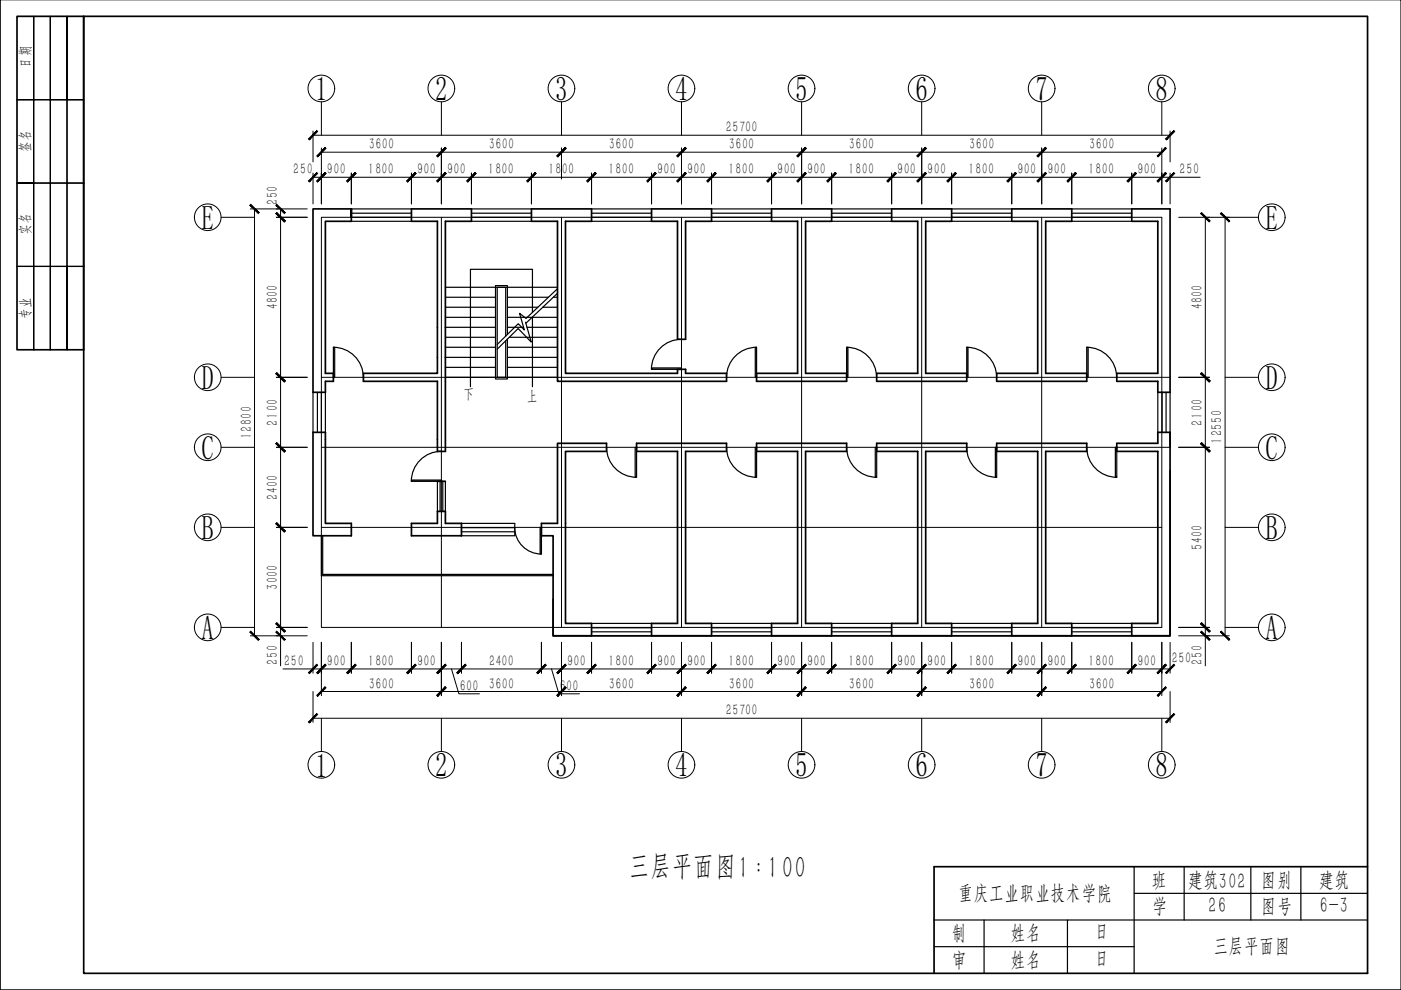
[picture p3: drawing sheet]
<svg xmlns="http://www.w3.org/2000/svg" width="297mm" height="210mm" viewBox="0 0 297 210" stroke-linecap="round" stroke-linejoin="round" font-family="sans-serif">
<path d="M68.1 46.1h178.2v86.9h-178.2zM93.6 46.1v86.9M119 46.1v86.9M144.5 46.1v86.9M170 46.1v86.9M195.4 46.1v86.9M220.9 46.1v86.9M68.1 94.8h180M68.1 80h37M107.6 80h140.5M68.1 111.8h178.2" fill="none" stroke="#000" stroke-width=".21"/>
<g fill="none" stroke="#000" stroke-width=".36">
<path d="M74.5 44.3h-8.1v38.9h2.6v-2.4h1.7v-1.6h-1.7v-32.3h5.5v-2.6v1.8M87.2 44.3h12.8v2.6h-5.6v48.8h-1.7v-14.9h-15.6v-1.6h15.6v-32.3h-5.5zM112.7 44.3h12.7v2.6h-5.5v32.3h23.7v-.9h1.8v.9h8.6v1.6h-35.8v-33.9h-5.5zM138.1 44.3h12.8v2.6h-5.5v25h-1.8v-25h-5.5zM163.6 44.3h12.7v2.6h-5.5v32.3h8.7v1.6h-19.1v-1.6h8.7v-32.3h-5.5zM189 44.3h12.8v2.6h-5.5v32.3h8.7v1.6h-19.1v-1.6h8.7v-32.3h-5.6zM214.5 44.3h12.7v2.6h-5.5v32.3h8.7v1.6h-19.1v-1.6h8.7v-32.3h-5.5zM240 44.3h8.1v38.9h-2.6v-2.4h-8.7v-1.6h8.7v-32.3h-5.5zM66.4 91.7h2.6v19.3h5.5v2.6h-8.1zM118.2 94h10.4v1.7h-8.7v36.5h5.5v2.6h-8.1v-21.2h-2.5v-2.6h3.4zM135 94h19v1.7h-8.6v36.5h5.5v2.6h-12.8v-2.6h5.5v-36.5h-8.6zM160.4 94h19.1v1.7h-8.7v36.5h5.5v2.6h-12.7v-2.6h5.5v-36.5h-8.7z"/>
<path d="M185.9 94h19.1v1.7h-8.7v36.5h5.5v2.6h-12.8v-2.6h5.6v-36.5h-8.7zM211.3 94h19.1v1.7h-8.7v36.5h5.5v2.6h-12.7v-2.6h5.5v-36.5h-8.7zM248.1 91.7v43.1h-8.1v-2.6h5.5v-36.5h-8.7v-1.7h8.7v-2.3h2.6v3.1M248.1 99.8v35h-130.8v-7.8M87.2 111h5.5v-2.6h1.7v2.6h3.4v2.6h-10.6zM92.7 102.1h1.7"/>
</g>
<g fill="none" stroke="#000" stroke-width=".25">
<path d="M74.5 44.3h12.7M74.5 45.2h12.7M74.5 46.1h12.7M74.5 46.9h12.7M100 44.3h12.7M100 45.2h12.7M100 46.1h12.7M100 46.9h12.7M125.4 44.3h12.7M125.4 45.2h12.7M125.4 46.1h12.7M125.4 46.9h12.7"/>
<path d="M150.9 44.3h12.7M150.9 45.2h12.7M150.9 46.1h12.7M150.9 46.9h12.7M176.3 44.3h12.7M176.3 45.2h12.7M176.3 46.1h12.7M176.3 46.9h12.7M201.8 44.3h12.7M201.8 45.2h12.7M201.8 46.1h12.7M201.8 46.9h12.7"/>
<path d="M227.2 44.3h12.8M227.2 45.2h12.8M227.2 46.1h12.8M227.2 46.9h12.8M70.7 73.6a6.4 6.4 0 0 1 6.3 6.4M70.7 73.6h.3v6.4h-.3zM138.1 78h6.4v.3h-6.4zM144.5 71.9a6.4 6.4 0 0 0-6.4 6.4M160.1 73.6h.3v6.4h-.3zM160.4 73.6a6.4 6.4 0 0 0-6.4 6.4M179.5 73.6a6.4 6.4 0 0 1 6.4 6.4M179.5 73.6h.3v6.4h-.3z"/>
<path d="M205 73.6a6.4 6.4 0 0 1 6.3 6.4M205 73.6h.2v6.4h-.2zM230.4 73.6a6.4 6.4 0 0 1 6.4 6.4M230.4 73.6h.3v6.4h-.3zM66.4 83.2v8.5M67.3 83.2v8.5M68.1 83.2v8.5M69 83.2v8.5M93.6 95.7a6.4 6.4 0 0 0-6.4 6.3M128.6 94.8a6.4 6.4 0 0 0 6.4 6.4M134.7 94.8h.3v6.4h-.3zM154 94.8a6.4 6.4 0 0 0 6.4 6.4"/>
<path d="M160.1 94.8h.3v6.4h-.3zM179.5 94.8a6.4 6.4 0 0 0 6.4 6.4M185.6 94.8h.3v6.4h-.3zM204.9 94.8a6.4 6.4 0 0 0 6.4 6.4M211 94.8h.3v6.4h-.3zM230.4 94.8a6.4 6.4 0 0 0 6.4 6.4M236.5 94.8h.3v6.4h-.3zM245.5 83.2v8.5M246.4 83.2v8.5M247.2 83.2v8.5M248.1 83.2v8.5M87.2 101.8h6.4v.3h-6.4z"/>
<path d="M92.7 102.1h1.7v6.3h-1.7zM93.3 102.1v6.3M93.9 102.1v6.3M97.8 111h11.3v2.6h-11.3M97.8 111.9h11.3M97.8 112.7h11.3M109.1 111.8a5.7 5.7 0 0 0 5.7 5.7M114.5 111.8h.3v5.7h-.3zM125.4 132.2h12.7M125.4 133.1h12.7M125.4 134h12.7M125.4 134.8h12.7"/>
<path d="M150.9 132.2h12.7M150.9 133.1h12.7M150.9 134h12.7M150.9 134.8h12.7M176.3 132.2h12.7M176.3 133.1h12.7M176.3 134h12.7M176.3 134.8h12.7M201.8 132.2h12.7M201.8 133.1h12.7M201.8 134h12.7M201.8 134.8h12.7"/>
<path d="M227.2 132.2h12.8M227.2 133.1h12.8M227.2 134h12.8M227.2 134.8h12.8"/>
</g>
<path d="M68.1 113.6v8.5h49.2M68.4 113.6v8.2h48.9" fill="none" stroke="#000" stroke-width=".25"/>
<g fill="none" stroke="#000" stroke-width=".21">
<path d="M66.4 37.6h188.1M66.4 27.8v6.5M66.4 36.7v6.5M66.4 28.7h181.7M68.1 21.6v7.1M68.1 31.4v11.8M68.1 32.3h178.2M74.5 36.7v6.5M87.2 36.7v6.5M93.6 21.6v7.1M93.6 31.4v11.8M100 36.7v6.5"/>
<path d="M112.7 36.7v6.5M119 21.6v7.1M119 31.4v6.5M125.4 36.7v6.5M138.1 36.7v6.5M144.5 21.6v7.1M144.5 31.4v11.8M150.9 36.7v6.5M163.6 36.7v6.5M170 21.6v7.1M170 31.4v11.8M176.3 36.7v6.5"/>
<path d="M189 36.7v6.5M195.4 21.6v7.1M195.4 31.4v11.8M201.8 36.7v6.5M214.5 36.7v6.5M220.9 21.6v7.1M220.9 31.4v11.8M227.2 36.7v6.5M240 36.7v6.5M246.3 21.6v7.1M246.3 31.4v11.8M248.1 27.8v6.5"/>
<path d="M248.1 36.7v6.5M46.9 46.1h7.1M53.1 44.3h12M54 44.3v90.5M58.6 46.1h6.5M59.5 44.3v96.9M249.9 46.1h16.9M255.6 46.1v95.1M259.7 46.1v88.7M46.9 94.8h7.1M46.9 80h7.1M58.6 94.8h6.5"/>
<path d="M58.6 80h6.5M249.9 94.8h6.5M249.9 80h6.5M259.7 94.8h7.1M259.7 80h7.1M46.9 111.8h7.1M58.6 111.8h6.5M259.7 111.8h7.1M46.9 133h7.1M53.1 134.8h12M58.6 133h6.5M66.4 136.2v6.5"/>
<path d="M68.1 136.2v11.3M74.5 136.2v6.5M87.2 136.2v6.5M93.6 136.2v11.3M97.8 136.2v6.5M114.8 136.2v6.5M119 136.2v11.3M125.4 136.2v6.5M138.1 136.2v6.5M144.5 136.2v11.3M150.9 136.2v6.5M163.6 136.2v6.5"/>
<path d="M170 136.2v11.3M176.3 136.2v6.5M189 136.2v6.5M195.4 136.2v11.3M201.8 136.2v6.5M214.5 136.2v6.5M220.9 136.2v11.3M227.2 136.2v6.5M240 136.2v6.5M246.3 136.2v11.3M248.1 136.2v6.5M249.9 134.8h10.7"/>
<path d="M249.9 133h6.5M259.7 133h7.1M60 141.8h188.1M66.4 146.6v6.6M66.4 152.3h181.7M68.1 152.3v7.1M68.1 146.6h178.2M93.6 152.3v7.1M95.7 141.8l1.6 5.3h4.3M116.9 141.8l1.6 5.3h4.4M119 152.3v7.1M144.5 152.3v7.1"/>
<path d="M170 152.3v7.1M195.4 152.3v7.1M220.9 152.3v7.1M246.3 152.3v7.1M248.1 146.6v6.6"/>
<circle cx="68.1" cy="18.8" r="2.83"/>
<circle cx="93.6" cy="18.8" r="2.83"/>
<circle cx="119" cy="18.8" r="2.83"/>
<circle cx="144.5" cy="18.8" r="2.83"/>
<circle cx="169.9" cy="18.8" r="2.83"/>
<circle cx="195.4" cy="18.8" r="2.83"/>
<circle cx="220.8" cy="18.8" r="2.83"/>
<circle cx="246.3" cy="18.8" r="2.83"/>
<circle cx="44" cy="46.1" r="2.83"/>
<circle cx="269.6" cy="46.1" r="2.83"/>
<circle cx="44" cy="80" r="2.83"/>
<circle cx="269.6" cy="80" r="2.83"/>
<circle cx="44" cy="94.8" r="2.83"/>
<circle cx="269.6" cy="94.8" r="2.83"/>
<circle cx="44" cy="111.8" r="2.83"/>
<circle cx="269.6" cy="111.8" r="2.83"/>
<circle cx="44" cy="133" r="2.83"/>
<circle cx="269.6" cy="133" r="2.83"/>
<circle cx="68.1" cy="162.2" r="2.83"/>
<circle cx="93.6" cy="162.2" r="2.83"/>
<circle cx="119" cy="162.2" r="2.83"/>
<circle cx="144.5" cy="162.2" r="2.83"/>
<circle cx="169.9" cy="162.2" r="2.83"/>
<circle cx="195.4" cy="162.2" r="2.83"/>
<circle cx="220.8" cy="162.2" r="2.83"/>
<circle cx="246.3" cy="162.2" r="2.83"/>
</g>
<!-- layer: 0 -->
<g fill="#000" stroke="#000" stroke-width=".21">
<path d="M67.2 38.4l.1 .2 1.6-2zM68.9 36.6l.2 .2-1.8 1.8z"/>
<path d="M67.2 36.6l-1.6 2 1.7-1.8zM65.4 38.4l1.8-1.8-1.6 2z"/>
<path d="M67.2 27.7l-1.6 1.9 1.7-1.7zM65.4 29.5l1.8-1.8-1.6 1.9z"/>
<path d="M68.9 36.6l-1.6 2 1.8-1.8zM68.9 36.6l-1.6 2-.1-.2z"/>
<path d="M68.9 31.3l-1.6 1.9 1.8-1.7zM68.9 31.3l-1.6 1.9-.1-.1z"/>
<path d="M73.5 38.4l.2 .2 1.6-2zM75.3 36.6l.2 .2-1.8 1.8z"/>
<path d="M75.3 36.6l-1.6 2 1.8-1.8zM73.5 38.4l1.8-1.8-1.6 2z"/>
<path d="M86.2 38.4l.2 .2 1.6-2zM88 36.6l.2 .2-1.8 1.8z"/>
<path d="M88 36.6l-1.6 2 1.8-1.8zM86.2 38.4l1.8-1.8-1.6 2z"/>
<path d="M92.6 38.4l.2 .2 1.6-2zM94.4 36.6l.2 .2-1.8 1.8z"/>
<path d="M92.6 33.1l.2 .1 1.6-1.9zM94.4 31.3l.2 .2-1.8 1.7z"/>
<path d="M94.4 36.6l-1.6 2 1.8-1.8zM92.6 38.4l1.8-1.8-1.6 2z"/>
<path d="M94.4 31.3l-1.6 1.9 1.8-1.7zM94.4 31.3l-1.6 1.9-.2-.1z"/>
<path d="M99 38.4l.2 .2 1.5-2zM100.7 36.6l.2 .2-1.7 1.8z"/>
<path d="M100.7 36.6l-1.5 2 1.7-1.8zM100.7 36.6l-1.5 2-.2-.2z"/>
<path d="M111.7 38.4l.2 .2 1.6-2zM113.5 36.6l.2 .2-1.8 1.8z"/>
<path d="M113.5 36.6l-1.6 2 1.8-1.8zM111.7 38.4l1.8-1.8-1.6 2z"/>
<path d="M119.8 31.3l-1.7 1.8 .2 .1zM119.8 31.3l.2 .2-1.7 1.7z"/>
<path d="M119.8 31.3l-1.5 1.9 1.7-1.7zM119.8 31.3l-1.5 1.9-.2-.1z"/>
<path d="M124.4 38.4l.2 .2 1.6-2zM126.2 36.6l.2 .2-1.8 1.8z"/>
<path d="M126.2 36.6l-1.6 2 1.8-1.8zM124.4 38.4l1.8-1.8-1.6 2z"/>
<path d="M137.2 38.4l.1 .2 1.6-2zM138.9 36.6l.2 .2-1.8 1.8z"/>
<path d="M138.9 36.6l-1.6 2 1.8-1.8zM138.9 36.6l-1.6 2-.1-.2z"/>
<path d="M143.5 38.4l.2 .2 1.6-2zM145.3 36.6l.2 .2-1.8 1.8z"/>
<path d="M143.5 33.1l.2 .1 1.6-1.9zM145.3 31.3l.2 .2-1.8 1.7z"/>
<path d="M145.3 36.6l-1.6 2 1.8-1.8zM143.5 38.4l1.8-1.8-1.6 2z"/>
<path d="M145.3 31.3l-1.6 1.9 1.8-1.7zM145.3 31.3l-1.6 1.9-.2-.1z"/>
<path d="M149.9 38.4l.2 .2 1.5-2zM151.6 36.6l.2 .2-1.7 1.8z"/>
<path d="M151.6 36.6l-1.5 2 1.7-1.8zM151.6 36.6l-1.5 2-.2-.2z"/>
<path d="M162.6 38.4l.2 .2 1.6-2zM164.4 36.6l.2 .2-1.8 1.8z"/>
<path d="M164.4 36.6l-1.6 2 1.8-1.8zM162.6 38.4l1.8-1.8-1.6 2z"/>
<path d="M170.7 36.6l-1.7 1.8 .2 .2zM170.7 36.6l.2 .2-1.7 1.8z"/>
<path d="M170.7 31.3l-1.7 1.8 .2 .1zM170.7 31.3l.2 .2-1.7 1.7z"/>
<path d="M170.7 36.6l-1.5 2 1.7-1.8zM170.7 36.6l-1.5 2-.2-.2z"/>
<path d="M170.7 31.3l-1.5 1.9 1.7-1.7zM170.7 31.3l-1.5 1.9-.2-.1z"/>
<path d="M175.3 38.4l.2 .2 1.6-2zM177.1 36.6l.2 .2-1.8 1.8z"/>
<path d="M177.1 36.6l-1.6 2 1.8-1.8zM175.3 38.4l1.8-1.8-1.6 2z"/>
<path d="M188.1 38.4l.2 .2 1.5-2zM189.8 36.6l.2 .2-1.7 1.8z"/>
<path d="M189.8 36.6l-1.5 2 1.7-1.8zM189.8 36.6l-1.5 2-.2-.2z"/>
<path d="M194.4 38.4l.2 .2 1.6-2zM196.2 36.6l.2 .2-1.8 1.8z"/>
<path d="M194.4 33.1l.2 .1 1.6-1.9zM196.2 31.3l.2 .2-1.8 1.7z"/>
<path d="M196.2 36.6l-1.6 2 1.8-1.8zM194.4 38.4l1.8-1.8-1.6 2z"/>
<path d="M196.2 31.3l-1.6 1.9 1.8-1.7zM196.2 31.3l-1.6 1.9-.2-.1z"/>
<path d="M200.8 38.4l.2 .2 1.6-2zM202.6 36.6l.1 .2-1.7 1.8z"/>
<path d="M202.6 36.6l-1.6 2 1.7-1.8zM200.8 38.4l1.8-1.8-1.6 2z"/>
<path d="M213.5 38.4l.2 .2 1.6-2zM215.3 36.6l.2 .2-1.8 1.8z"/>
<path d="M215.3 36.6l-1.6 2 1.8-1.8zM213.5 38.4l1.8-1.8-1.6 2z"/>
<path d="M219.9 38.4l.2 .2 1.6-2zM221.7 36.6l.1 .2-1.7 1.8z"/>
<path d="M219.9 33.1l.2 .1 1.6-1.9zM221.7 31.3l.1 .2-1.7 1.7z"/>
<path d="M221.7 36.6l-1.6 2 1.7-1.8zM219.9 38.4l1.8-1.8-1.6 2z"/>
<path d="M221.7 31.3l-1.6 1.9 1.7-1.7zM219.9 33.1l1.8-1.8-1.6 1.9z"/>
<path d="M226.3 38.4l.1 .2 1.6-2zM228 36.6l.2 .2-1.8 1.8z"/>
<path d="M228 36.6l-1.6 2 1.8-1.8zM226.3 38.4l1.7-1.8-1.6 2z"/>
<path d="M239 38.4l.2 .2 1.5-2zM240.7 36.6l.2 .2-1.7 1.8z"/>
<path d="M240.7 36.6l-1.5 2 1.7-1.8zM240.7 36.6l-1.5 2-.2-.2z"/>
<path d="M245.3 38.4l.2 .2 1.6-2zM247.1 36.6l.2 .2-1.8 1.8z"/>
<path d="M247.1 31.3l-1.8 1.8 .2 .1zM247.1 31.3l.2 .2-1.8 1.7z"/>
<path d="M247.1 38.4l.2 .2 1.6-2zM248.9 36.6l.2 .2-1.8 1.8z"/>
<path d="M247.1 29.5l.2 .1 1.6-1.9zM248.9 27.7l.2 .2-1.8 1.7z"/>
<path d="M247.1 36.6l-1.6 2 1.8-1.8zM245.3 38.4l1.8-1.8-1.6 2z"/>
<path d="M53 43.5l1.7 1.8 .2-.2zM53 43.5l.2-.2 1.7 1.8z"/>
<path d="M58.7 45.1l-.2 .2 2 1.6zM58.5 45.3l2 1.6-.2 .1z"/>
<path d="M58.5 45.3l1.8 1.7 .2-.1zM58.7 45.1l1.8 1.8-2-1.6z"/>
<path d="M58.5 43.5l1.8 1.8 .2-.2zM58.7 43.3l1.8 1.8-2-1.6z"/>
<path d="M254.6 45.3l1.8 1.7 .1-.1zM254.6 45.3l.2-.2 1.7 1.8z"/>
<path d="M258.8 45.3l1.7 1.7 .2-.1zM258.8 45.3l.2-.2 1.7 1.8z"/>
<path d="M58.7 79l-.2 .2 2 1.6zM58.5 79.2l2 1.6-.2 .2z"/>
<path d="M254.6 79.2l1.9 1.6-1.7-1.8zM254.6 79.2l1.9 1.6-.1 .2z"/>
<path d="M58.7 93.9l-.2 .2 2 1.5zM58.5 94.1l2 1.5-.2 .2z"/>
<path d="M58.5 94.1l1.8 1.7 .2-.2zM58.7 93.9l1.8 1.7-2-1.5z"/>
<path d="M58.5 79.2l1.8 1.8 .2-.2zM58.7 79l1.8 1.8-2-1.6z"/>
<path d="M254.8 93.9l-.2 .2 1.9 1.5zM254.6 94.1l1.9 1.5-.1 .2z"/>
<path d="M254.6 94.1l1.8 1.7 .1-.2zM254.6 94.1l.2-.2 1.7 1.7z"/>
<path d="M254.6 79.2l1.8 1.8 .1-.2zM254.6 79.2l.2-.2 1.7 1.8z"/>
<path d="M58.7 110.8l-.2 .2 2 1.6zM58.5 111l2 1.6-.2 .2z"/>
<path d="M58.5 111l1.8 1.8 .2-.2zM58.7 110.8l1.8 1.8-2-1.6z"/>
<path d="M53 134l1.9 1.6-1.7-1.8zM53 134l1.9 1.6-.2 .2z"/>
<path d="M58.7 133.8l-.2 .2 2 1.6zM58.5 134l2 1.6-.2 .2z"/>
<path d="M58.7 132.1l-.2 .1 2 1.6zM58.5 132.2l2 1.6-.2 .2z"/>
<path d="M58.5 132.2l1.8 1.8 .2-.2zM58.7 132.1l1.8 1.7-2-1.6z"/>
<path d="M254.6 134l1.9 1.6-1.7-1.8zM254.6 134l1.9 1.6-.1 .2z"/>
<path d="M254.6 132.2l1.9 1.6-1.7-1.7zM254.6 132.2l1.9 1.6-.1 .2z"/>
<path d="M254.6 132.2l1.8 1.8 .1-.2zM254.6 132.2l.2-.1 1.7 1.7z"/>
<path d="M258.8 134l1.9 1.6-1.7-1.8zM258.8 134l1.9 1.6-.2 .2z"/>
<path d="M67.2 142.6l.1 .2 1.6-1.9zM68.9 140.9l.2 .1-1.8 1.8z"/>
<path d="M67.2 140.9l-1.6 1.9 1.7-1.8zM65.4 142.6l1.8-1.7-1.6 1.9z"/>
<path d="M67.2 151.3l-1.6 2 1.7-1.8zM65.4 153.1l1.8-1.8-1.6 2z"/>
<path d="M68.9 140.9l-1.6 1.9 1.8-1.8zM68.9 140.9l-1.6 1.9-.1-.2z"/>
<path d="M68.9 145.6l-1.6 2 1.8-1.8zM68.9 145.6l-1.6 2-.1-.2z"/>
<path d="M73.5 142.6l.2 .2 1.6-1.9zM75.3 140.9l.2 .1-1.8 1.8z"/>
<path d="M75.3 140.9l-1.6 1.9 1.8-1.8zM73.5 142.6l1.8-1.7-1.6 1.9z"/>
<path d="M86.2 142.6l.2 .2 1.6-1.9zM88 140.9l.2 .1-1.8 1.8z"/>
<path d="M88 140.9l-1.6 1.9 1.8-1.8zM86.2 142.6l1.8-1.7-1.6 1.9z"/>
<path d="M92.6 142.6l.2 .2 1.6-1.9zM94.4 140.9l.2 .1-1.8 1.8z"/>
<path d="M92.6 147.4l.2 .2 1.6-2zM94.4 145.6l.2 .2-1.8 1.8z"/>
<path d="M94.4 140.9l-1.6 1.9 1.8-1.8zM92.6 142.6l1.8-1.7-1.6 1.9z"/>
<path d="M94.4 145.6l-1.6 2 1.8-1.8zM92.6 147.4l1.8-1.8-1.6 2z"/>
<path d="M96.9 142.6l.1 .2 1.6-1.9zM98.6 140.9l.2 .1-1.8 1.8z"/>
<path d="M98.6 140.9l-1.6 1.9 1.8-1.8zM98.6 140.9l-1.6 1.9-.1-.2z"/>
<path d="M113.8 142.6l.2 .2 1.6-1.9zM115.6 140.9l.2 .1-1.8 1.8z"/>
<path d="M115.6 140.9l-1.6 1.9 1.8-1.8zM113.8 142.6l1.8-1.7-1.6 1.9z"/>
<path d="M118.1 142.6l.2 .2 1.5-1.9zM119.8 140.9l.2 .1-1.7 1.8z"/>
<path d="M119.8 145.6l-1.7 1.8 .2 .2zM119.8 145.6l.2 .2-1.7 1.8z"/>
<path d="M119.8 140.9l-1.5 1.9 1.7-1.8zM119.8 140.9l-1.5 1.9-.2-.2z"/>
<path d="M119.8 145.6l-1.5 2 1.7-1.8zM119.8 145.6l-1.5 2-.2-.2z"/>
<path d="M124.4 142.6l.2 .2 1.6-1.9zM126.2 140.9l.2 .1-1.8 1.8z"/>
<path d="M126.2 140.9l-1.6 1.9 1.8-1.8zM124.4 142.6l1.8-1.7-1.6 1.9z"/>
<path d="M137.2 142.6l.1 .2 1.6-1.9zM138.9 140.9l.2 .1-1.8 1.8z"/>
<path d="M138.9 140.9l-1.6 1.9 1.8-1.8zM138.9 140.9l-1.6 1.9-.1-.2z"/>
<path d="M143.5 142.6l.2 .2 1.6-1.9zM145.3 140.9l.2 .1-1.8 1.8z"/>
<path d="M143.5 147.4l.2 .2 1.6-2zM145.3 145.6l.2 .2-1.8 1.8z"/>
<path d="M145.3 140.9l-1.6 1.9 1.8-1.8zM143.5 142.6l1.8-1.7-1.6 1.9z"/>
<path d="M145.3 145.6l-1.6 2 1.8-1.8zM143.5 147.4l1.8-1.8-1.6 2z"/>
<path d="M149.9 142.6l.2 .2 1.5-1.9zM151.6 140.9l.2 .1-1.7 1.8z"/>
<path d="M151.6 140.9l-1.5 1.9 1.7-1.8zM151.6 140.9l-1.5 1.9-.2-.2z"/>
<path d="M162.6 142.6l.2 .2 1.6-1.9zM164.4 140.9l.2 .1-1.8 1.8z"/>
<path d="M164.4 140.9l-1.6 1.9 1.8-1.8zM162.6 142.6l1.8-1.7-1.6 1.9z"/>
<path d="M169 142.6l.2 .2 1.5-1.9zM170.7 140.9l.2 .1-1.7 1.8z"/>
<path d="M170.7 145.6l-1.7 1.8 .2 .2zM170.7 145.6l.2 .2-1.7 1.8z"/>
<path d="M170.7 140.9l-1.5 1.9 1.7-1.8zM170.7 140.9l-1.5 1.9-.2-.2z"/>
<path d="M170.7 145.6l-1.5 2 1.7-1.8zM170.7 145.6l-1.5 2-.2-.2z"/>
<path d="M175.3 142.6l.2 .2 1.6-1.9zM177.1 140.9l.2 .1-1.8 1.8z"/>
<path d="M177.1 140.9l-1.6 1.9 1.8-1.8zM175.3 142.6l1.8-1.7-1.6 1.9z"/>
<path d="M188.1 142.6l.2 .2 1.5-1.9zM189.8 140.9l.2 .1-1.7 1.8z"/>
<path d="M189.8 140.9l-1.5 1.9 1.7-1.8zM189.8 140.9l-1.5 1.9-.2-.2z"/>
<path d="M194.4 142.6l.2 .2 1.6-1.9zM196.2 140.9l.2 .1-1.8 1.8z"/>
<path d="M194.4 147.4l.2 .2 1.6-2zM196.2 145.6l.2 .2-1.8 1.8z"/>
<path d="M196.2 140.9l-1.6 1.9 1.8-1.8zM194.4 142.6l1.8-1.7-1.6 1.9z"/>
<path d="M196.2 145.6l-1.6 2 1.8-1.8zM196.2 145.6l-1.6 2-.2-.2z"/>
<path d="M200.8 142.6l.2 .2 1.6-1.9zM202.6 140.9l.1 .1-1.7 1.8z"/>
<path d="M202.6 140.9l-1.6 1.9 1.7-1.8zM200.8 142.6l1.8-1.7-1.6 1.9z"/>
<path d="M213.5 142.6l.2 .2 1.6-1.9zM215.3 140.9l.2 .1-1.8 1.8z"/>
<path d="M215.3 140.9l-1.6 1.9 1.8-1.8zM213.5 142.6l1.8-1.7-1.6 1.9z"/>
<path d="M219.9 142.6l.2 .2 1.6-1.9zM221.7 140.9l.1 .1-1.7 1.8z"/>
<path d="M219.9 147.4l.2 .2 1.6-2zM221.7 145.6l.1 .2-1.7 1.8z"/>
<path d="M221.7 140.9l-1.6 1.9 1.7-1.8zM219.9 142.6l1.8-1.7-1.6 1.9z"/>
<path d="M221.7 145.6l-1.6 2 1.7-1.8zM219.9 147.4l1.8-1.8-1.6 2z"/>
<path d="M226.3 142.6l.1 .2 1.6-1.9zM228 140.9l.2 .1-1.8 1.8z"/>
<path d="M228 140.9l-1.6 1.9 1.8-1.8zM228 140.9l-1.6 1.9-.1-.2z"/>
<path d="M239 142.6l.2 .2 1.5-1.9zM240.7 140.9l.2 .1-1.7 1.8z"/>
<path d="M240.7 140.9l-1.5 1.9 1.7-1.8zM239 142.6l1.7-1.7-1.5 1.9z"/>
<path d="M245.3 142.6l.2 .2 1.6-1.9zM247.1 140.9l.2 .1-1.8 1.8z"/>
<path d="M247.1 145.6l-1.8 1.8 .2 .2zM247.1 145.6l.2 .2-1.8 1.8z"/>
<path d="M247.1 142.6l.2 .2 1.6-1.9zM248.9 140.9l.2 .1-1.8 1.8z"/>
<path d="M247.1 153.1l.2 .2 1.6-2zM248.9 151.3l.2 .2-1.8 1.8z"/>
<path d="M247.1 140.9l-1.6 1.9 1.8-1.8zM247.1 140.9l-1.6 1.9-.2-.2z"/>
</g>
<g fill="none" stroke="#000" stroke-width=".25">
<path d="M94.4 77.9h10.7M94.4 75.8h10.7M94.4 73.6h10.7M94.4 71.5h10.7M94.4 69.4h10.7M94.4 67.3h10.7M94.4 65.1h10.7M94.4 63h10.7M94.4 60.9h23.8M107.2 71.3v-10.4h-1.8v19.1h1.8v-7.7M107.6 70.9v-10.3h-2.5v19.8h2.5v-8.5M107.6 77.9h10.6"/>
<path d="M107.6 75.8h10.6M107.6 73.6h10.6M107.6 69.4h3.4M107.6 67.3h10.6M107.6 65.1h6.4M107.6 63h8.7M108 71.5h10.2M111.7 69.4h6.5M112.9 66.2v-9.1h-13.2v24.9M112.9 67.2v14.8M115.1 65.1h3.1M117.3 63h.9"/>
<path d="M118.2 61.2l-6.7 6.3-1.3-1.1 1 3.6-1.3-1.4-4.5 4.4M118.2 62.2l-6.6 6.2-.2-.1 1.2 4.2-2.7-2.8-4.5 4.3M94.4 80h23.8"/>
</g>
<path d="M.1 -.1v210h296.9v-210M.1 209.9h296.9" fill="none" stroke="#000" stroke-width=".21"/>
<g fill="none" stroke="#000" stroke-width=".25">
<path d="M7.1 3.5v17.6h3.6v-17.6v17.6h3.5h-3.5v35.4h-3.6v-17.7h-3.5h3.5v-17.7h-3.5h3.5zM14.2 3.5v17.6h3.5h-3.5zM7.1 21.1h3.6v17.7h3.5v-17.7v17.7h3.5h-3.5v17.7h3.5h-7v-17.7h-3.6zM7.1 38.8h7.1v35.4v-17.7h-3.5v17.7v-17.7h-3.6v17.7v-17.7h-3.5h3.5zM198 195.1h91.9M208.6 195.1v11.3M226.3 195.1v11.3M240.5 183.8v22.6M240.5 189.4h49.4M251.1 183.8v11.3M265.2 183.8v11.3M275.8 183.8v11.3"/>
<path d="M198 200.7h42.5"/>
</g>
<path d="M3.6 3.5h14.1v70.7h-14.1zM17.7 3.5h272.2v202.9h-272.2zM289.9 183.8h-91.9v22.6" fill="none" stroke="#000" stroke-width=".36"/>
<g font-size="7.2">
<text x="66.9" y="21.2">1</text>
<text x="92.3" y="21.2">2</text>
<text x="117.8" y="21.2">3</text>
<text x="143.2" y="21.2">4</text>
<text x="168.7" y="21.2">5</text>
<text x="194.1" y="21.2">6</text>
<text x="219.6" y="21.2">7</text>
<text x="245.1" y="21.2">8</text>
<text x="42.8" y="48.5">E</text>
<text x="268.4" y="48.5">E</text>
<text x="42.8" y="82.4">D</text>
<text x="268.4" y="82.4">D</text>
<text x="42.8" y="97.2">C</text>
<text x="268.4" y="97.2">C</text>
<text x="42.8" y="114.2">B</text>
<text x="268.4" y="114.2">B</text>
<text x="42.8" y="135.5">A</text>
<text x="268.4" y="135.5">A</text>
<text x="66.9" y="164.6">1</text>
<text x="92.3" y="164.6">2</text>
<text x="117.8" y="164.6">3</text>
<text x="143.2" y="164.6">4</text>
<text x="168.7" y="164.6">5</text>
<text x="194.1" y="164.6">6</text>
<text x="219.6" y="164.6">7</text>
<text x="245.1" y="164.6">8</text>
</g>
<text font-size="6.1" x="133.1" y="186.5">三层平面图1:100</text>
<g font-size="4.3">
<text x="203.1" y="191.5">重庆工业职业技术学院</text>
<text x="244.1" y="188.6">班</text>
<text x="251.9" y="188.7">建筑302</text>
<text x="267.3" y="188.6">图别</text>
<text x="279.7" y="188.7">建筑</text>
<text x="244.1" y="194.3">学</text>
<text x="256.1" y="193.7">26</text>
<text x="267.3" y="194.2">图号</text>
<text x="279.7" y="193.7">6-3</text>
<text x="201.7" y="199.9">制</text>
<text x="214.3" y="200">姓名</text>
<text x="231.8" y="199.5">日</text>
<text x="257.1" y="202.7">三层平面图</text>
<text x="201.7" y="205.6">审</text>
<text x="214.3" y="205.6">姓名</text>
<text x="231.8" y="205.2">日</text>
</g>
<g font-size="3">
<text x="6.8" y="14.6" transform="rotate(-90 6.8 14.6)">日期</text>
<text x="153.9" y="28.2">25700</text>
<text x="6.8" y="32.2" transform="rotate(-90 6.8 32.2)">签名</text>
<text x="78.2" y="31.8">3600</text>
<text x="103.6" y="31.8">3600</text>
<text x="129.1" y="31.8">3600</text>
<text x="154.5" y="31.8">3600</text>
<text x="180" y="31.8">3600</text>
<text x="205.5" y="31.8">3600</text>
<text x="230.9" y="31.8">3600</text>
<text x="62.2" y="37.1">250</text>
<text x="69.3" y="37.1">900</text>
<text x="78" y="37.1">1800</text>
<text x="88.4" y="37.1">900</text>
<text x="94.8" y="37.1">900</text>
<text x="103.4" y="37.1">1800</text>
<text x="116.2" y="37.1">1800</text>
<text x="128.9" y="37.1">1800</text>
<text x="139.3" y="37.1">900</text>
<text x="145.7" y="37.1">900</text>
<text x="154.4" y="37.1">1800</text>
<text x="164.8" y="37.1">900</text>
<text x="171.1" y="37.1">900</text>
<text x="179.8" y="37.1">1800</text>
<text x="190.2" y="37.1">900</text>
<text x="196.6" y="37.1">900</text>
<text x="205.3" y="37.1">1800</text>
<text x="215.7" y="37.1">900</text>
<text x="222.1" y="37.1">900</text>
<text x="230.7" y="37.1">1800</text>
<text x="241.1" y="37.1">900</text>
<text x="250.1" y="37.1">250</text>
<text x="59" y="43.5" transform="rotate(-90 59 43.5)">250</text>
<text x="6.8" y="49.9" transform="rotate(-90 6.8 49.9)">实名</text>
<text x="59" y="65.6" transform="rotate(-90 59 65.6)">4800</text>
<text x="255.1" y="65.6" transform="rotate(-90 255.1 65.6)">4800</text>
<text x="6.8" y="67.6" transform="rotate(-90 6.8 67.6)">专业</text>
<text x="98.3" y="85.1">下</text>
<text x="111.7" y="85.4">上</text>
<text x="53.5" y="93.1" transform="rotate(-90 53.5 93.1)">12800</text>
<text x="59" y="90.2" transform="rotate(-90 59 90.2)">2100</text>
<text x="255.1" y="90.2" transform="rotate(-90 255.1 90.2)">2100</text>
<text x="259.3" y="94.1" transform="rotate(-90 259.3 94.1)">12550</text>
<text x="59" y="106" transform="rotate(-90 59 106)">2400</text>
<text x="255.1" y="116.6" transform="rotate(-90 255.1 116.6)">5400</text>
<text x="59" y="125.1" transform="rotate(-90 59 125.1)">3000</text>
<text x="59" y="140.9" transform="rotate(-90 59 140.9)">250</text>
<text x="60.2" y="141.4">250</text>
<text x="69.3" y="141.4">900</text>
<text x="78" y="141.4">1800</text>
<text x="88.4" y="141.4">900</text>
<text x="103.7" y="141.4">2400</text>
<text x="120.2" y="141.4">900</text>
<text x="128.9" y="141.4">1800</text>
<text x="139.3" y="141.4">900</text>
<text x="145.7" y="141.4">900</text>
<text x="154.4" y="141.4">1800</text>
<text x="164.8" y="141.4">900</text>
<text x="171.1" y="141.4">900</text>
<text x="179.8" y="141.4">1800</text>
<text x="190.2" y="141.4">900</text>
<text x="196.6" y="141.4">900</text>
<text x="205.3" y="141.4">1800</text>
<text x="215.7" y="141.4">900</text>
<text x="222.1" y="141.4">900</text>
<text x="230.7" y="141.4">1800</text>
<text x="241.1" y="141.4">900</text>
<text x="248.4" y="140.9">250</text>
<text x="255.1" y="140.9" transform="rotate(-90 255.1 140.9)">250</text>
<text x="78.2" y="146.2">3600</text>
<text x="97.5" y="146.7">600</text>
<text x="103.6" y="146.2">3600</text>
<text x="118.7" y="146.7">600</text>
<text x="129.1" y="146.2">3600</text>
<text x="154.5" y="146.2">3600</text>
<text x="180" y="146.2">3600</text>
<text x="205.5" y="146.2">3600</text>
<text x="230.9" y="146.2">3600</text>
<text x="153.9" y="151.8">25700</text>
</g>
</svg>
